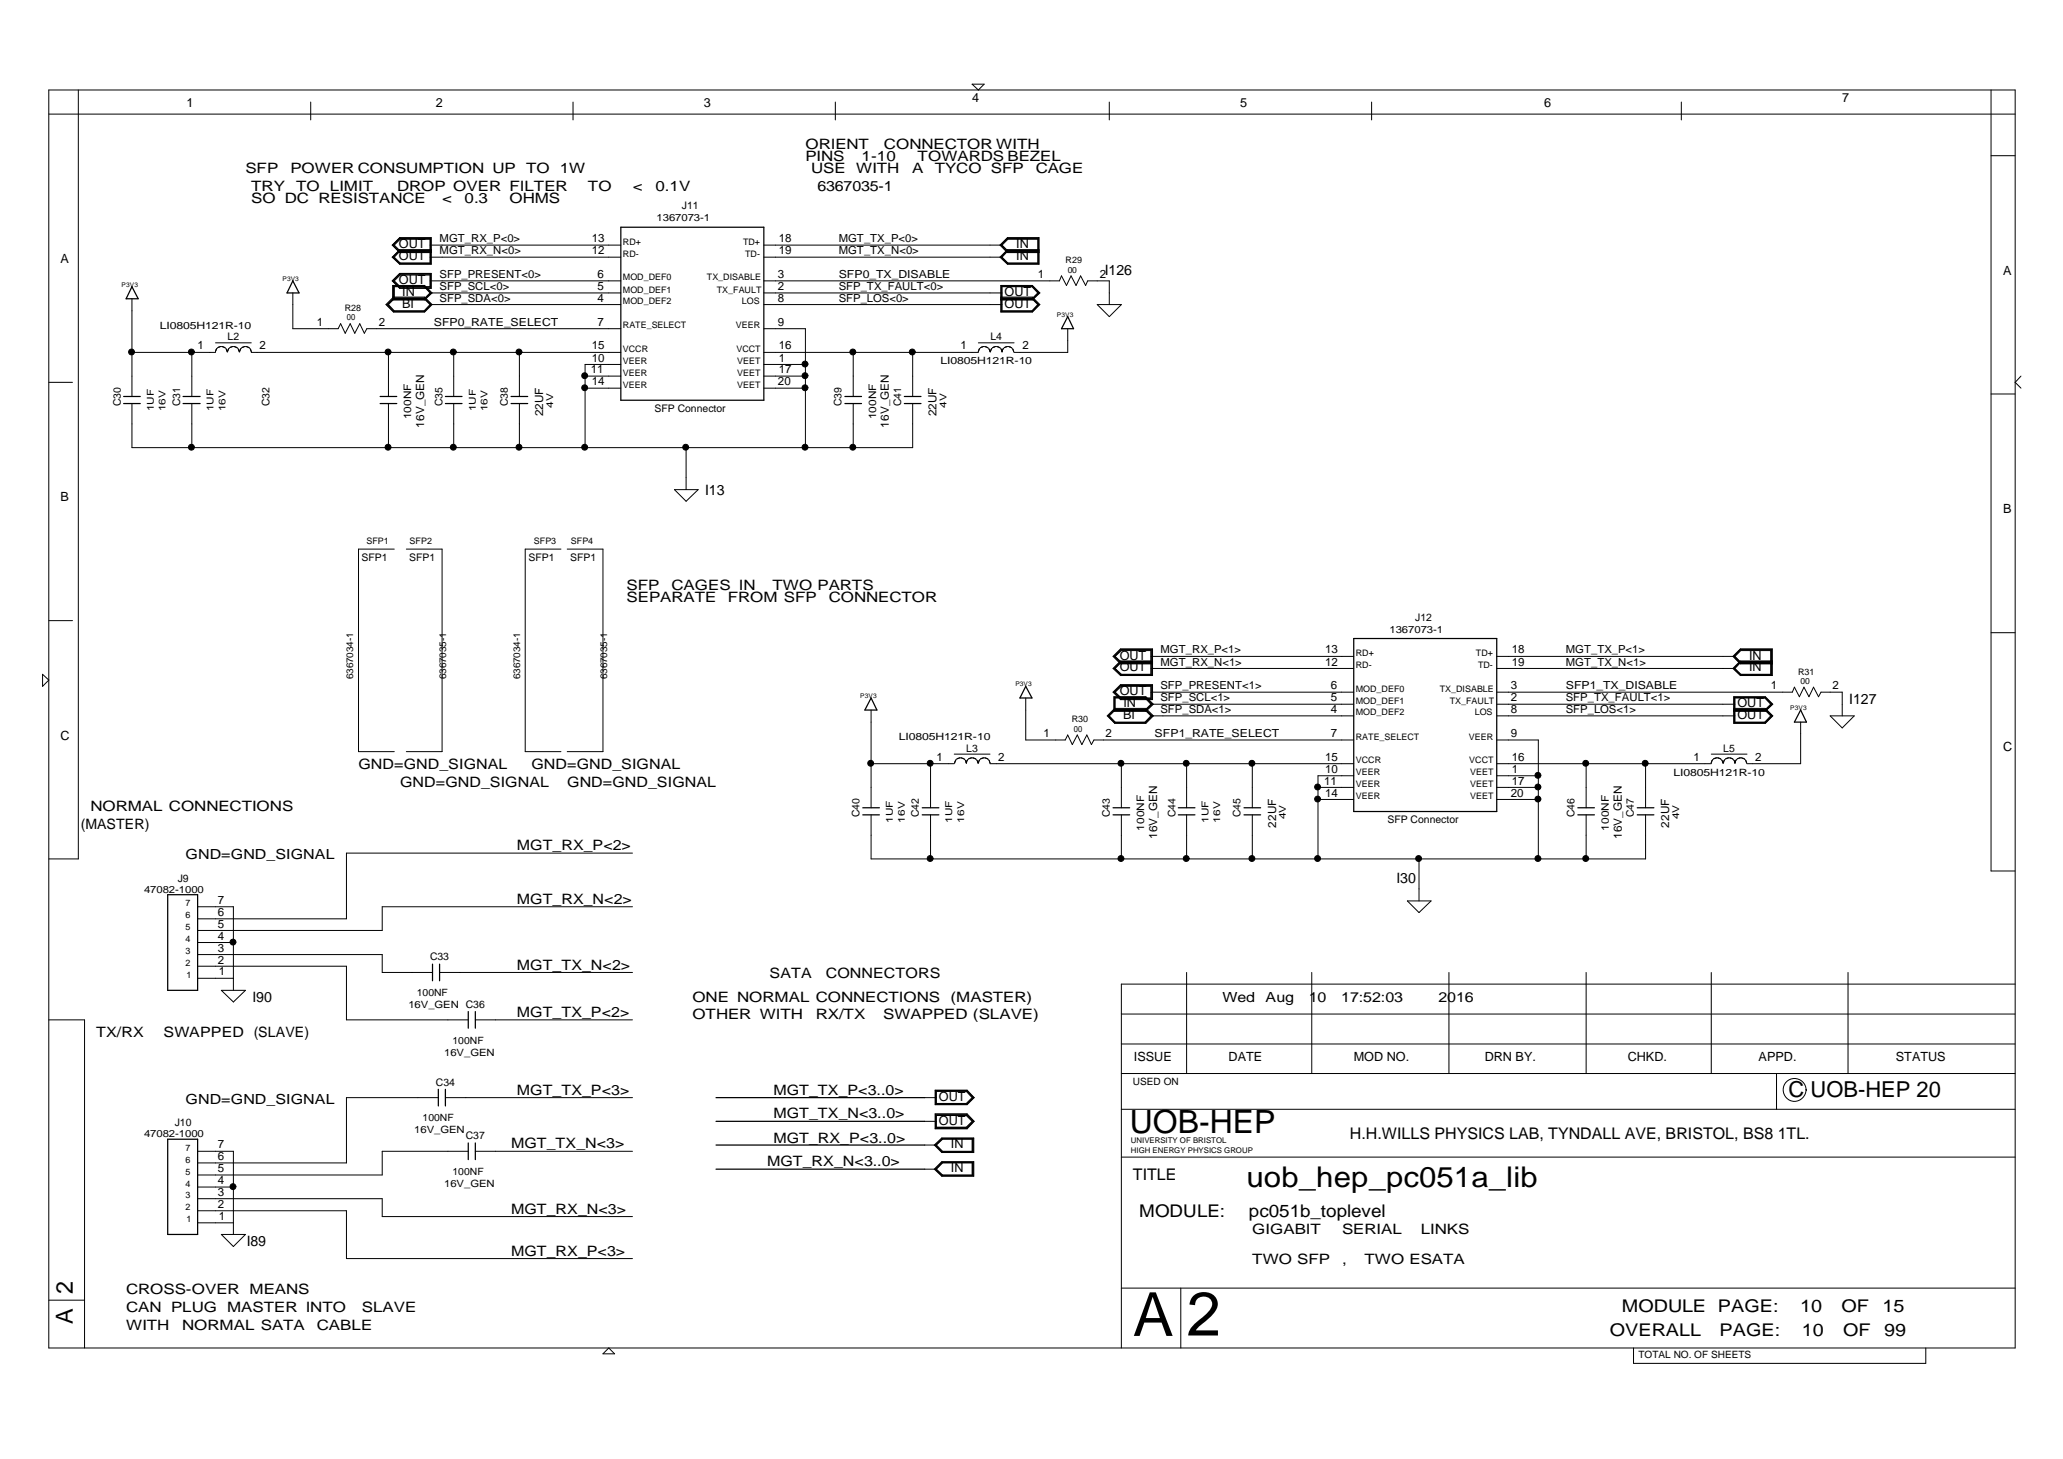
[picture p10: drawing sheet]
<svg xmlns="http://www.w3.org/2000/svg" width="420mm" height="297mm" viewBox="0 0 420 297" stroke-linecap="round" stroke-linejoin="round" font-family="sans-serif">
<g fill="none" stroke="#000" stroke-width=".25">
<path d="M26.9 58.4l1.2 2.4h-2.4zM59.6 57.2l1.3 2.4h-2.4zM126.4 46.3h29.2v35.2h-29.2zM217.5 64.5l1.1 2.4h-2.4zM25.2 82.2h3.4M25.2 80.7h3.4M37.3 82.2h3.5M37.3 80.7h3.5M77.4 82.2h3.4M77.4 80.7h3.4M90.7 82.2h3.4M90.7 80.7h3.4"/>
<path d="M104.1 82.2h3.4M104.1 80.7h3.4M172.1 82.2h3.4M172.1 80.7h3.4M184.2 82.2h3.4M184.2 80.7h3.4M208.9 139.7l1.3 2.4h-2.5zM275.7 130h29.1v35.2h-29.1zM177.4 142.1l1.2 2.5h-2.5zM366.7 144.6l1.2 2.4h-2.4zM175.7 165.9h3.4M175.7 164.5h3.4"/>
<path d="M187.8 165.9h3.4M187.8 164.5h3.4M226.7 165.9h3.4M226.7 164.5h3.4M240 165.9h3.4M240 164.5h3.4M253.4 165.9h3.3M253.4 164.5h3.3M321.3 165.9h3.4M321.3 164.5h3.4M333.5 165.9h3.3M333.5 164.5h3.3"/>
<path d="M34.2 182.2h6.1v19.4h-6.1zM88.1 196.3v3.4M89.5 196.3v3.4M95.4 205.9v3.4M96.8 205.9v3.4M34.2 231.9h6.1v19.4h-6.1zM89.3 221.8v3.4M90.7 221.8v3.4M95.4 232.7v3.4M96.8 232.7v3.4M145.8 223.5h42.5M145.8 228.3h42.5"/>
<path d="M145.8 233.1h42.5M145.8 238h42.5"/>
</g>
<g fill="none" stroke="#000" stroke-width=".2">
<path d="M9.9 18.3h400.5v256.1h-400.5zM16 18.3v156.6h-6.1M198 17.1h2.4l-1.1 1.2zM405.5 18.3v159h4.9M9.9 23.2h400.5M63.3 20.8v3.6M116.7 20.8v3.6M170.1 20.8v3.6M225.9 20.8v3.6M279.3 20.8v3.6M342.4 20.8v3.6M405.5 31.7h4.9"/>
<path d="M59.6 59.6v7.3h9.3l.5-1 .9 2 1-2 1 2 1-2 .9 2 .5-1h51.7M79.9 57.2l1.5-1.5h6.4v3h-6.4zM80 58.1h6.5l1.5 1.5-1.5 1.5h-6.5zM80 57.2l1.4-1.5h6.3v2.9h-6.3zM80.1 58.2h6.4l1.3 1.4-1.3 1.4h-6.4zM80.1 57.2l1.4-1.4h6.2v2.7h-6.2zM80.2 58.3h6.2l1.3 1.3-1.3 1.3h-6.2zM80.3 49.9l1.2-1.2h6.1v4.8h-6.1l-1.2-1.1 1.2-1.3zM81.5 58.4l-1.2-1.2 1.2-1.2h6.1v2.4h-7.3v2.4M81.5 51.1h6.1M86.4 58.4l1.2 1.2M87.6 49.9h38.8"/>
<path d="M87.6 52.4h38.8M87.6 59.6h38.8M87.6 57.2h38.8M87.6 59.6l-1.2 1.2M87.7 51h-6.2l-1.4 1.4 1.4 1.2h6.2v-5.1h-6.2l-1.4 1.4 1.4 1.3h6.2M87.7 50.9h-6.3l-1.4 1.5 1.4 1.3h6.3v-5.2h-6.3l-1.4 1.4 1.4 1.4h6.3M87.8 50.8h-6.4l-1.5 1.6 1.5 1.4h6.4v-5.4h-6.4l-1.5 1.5 1.5 1.5h6.4M155.6 49.9h48.5M155.6 52.4h48.5M155.6 59.6h48.5M155.6 57.2h60.2l.4-1 1 1.9 .9-1.9 1.1 1.9 .9-1.9 1 1.9 .4-.9h4.4v4.8M204.1 58.4h6.1l1.2 1.2-1.2 1.2 1.2 1.2-1.2 1.3h-6.1z"/>
<path d="M204.1 49.9l1.2-1.2h6.1v4.8h-6.1l-1.2-1.1M204.1 49.9l1.2 1.2M205.3 51.1h6.1M205.3 51.1l-1.2 1.3M211.4 51h-6.1l-1.4 1.4 1.4 1.2h6.1v-5.1h-6.1l-1.4 1.4 1.4 1.3h6.1M211.5 50.9h-6.3l-1.4 1.5 1.4 1.3h6.3v-5.2h-6.3l-1.4 1.4 1.4 1.4h6.3M211.6 50.8h-6.4l-1.5 1.6 1.5 1.4h6.4v-5.4h-6.4l-1.5 1.5 1.5 1.5h6.4M9.9 77.8h4.9M26.9 71.7h17M26.9 60.8v19.9M39.1 71.7v9M43.9 69.8h7.3"/>
<path d="M44.2 70.9l-.3 .8M45.1 70.6l-.8 .2M45.2 70.6l.7 .3M46 71l.3 .7M46.7 70.9l-.4 .8M47.5 70.6l-.7 .2M47.6 70.6l.8 .3M48.5 71l.2 .7M49.1 70.9l-.3 .8M50 70.6l-.8 .2M50.1 70.6l.7 .3M50.9 71l.3 .7"/>
<path d="M51.2 71.7h75.2M78.6 62l1.5-1.5h6.4l1.5 1.5-1.5 1.5h-6.4zM78.8 62l1.4-1.3h6.3l1.3 1.3-1.3 1.4h-6.3zM78.9 62l1.3-1.3h6.2l1.3 1.3-1.3 1.4h-6.2zM79.1 71.7v9M80.3 60.8h6.1M80.3 60.8l-1.2 1.2 1.2 1.3h6.1l1.2-1.3M86.4 60.8l1.2 1.2M87.6 62h38.8M92.4 71.7v9M105.8 71.7v9M119.2 76.6h7.2"/>
<path d="M119.2 79h7.2M126.4 74.2h-7.2v16.9M155.6 62h48.5M155.6 66.9h8.4v24.2M155.6 74.2h8.4M155.6 71.7h43.7M155.6 76.6h8.4M155.6 79h8.4M173.8 71.7v9M185.9 71.7v9M199.3 69.8h7.2M199.6 70.9l-.3 .8"/>
<path d="M200.4 70.6l-.7 .2M200.5 70.6l.8 .3M201.4 71l.2 .7M202 70.9l-.3 .8M202.9 70.6l-.8 .2M203 70.6l.7 .3M203.8 71l.3 .5M203.8 60.5h6.5l1.5 1.5-1.5 1.5h-6.5v-5.4h6.5l1.5 1.5-1.5 1.5h-6.5M203.9 60.7h6.4l1.3 1.3-1.3 1.4h-6.4v-5.2h6.4l1.3 1.4-1.3 1.4h-6.4M204 60.7h6.2l1.3 1.3-1.3 1.4h-6.2v-5.1h6.2l1.3 1.3-1.3 1.3h-6.2M204.1 71.5v.2M204.1 60.8h6.1"/>
<path d="M204.4 70.9l-.3 .6M205.3 70.6l-.8 .2M205.4 70.6l.7 .3M206.2 71l.3 .7M217.5 66.9v4.8h-11M223.5 62h4.9l-2.5 2.5zM411.6 76.6l-1.2 1.2 1.2 1.2M26.9 82.2v8.9h159v-8.9M39.1 82.2v8.9M79.1 82.2v8.9M92.4 82.2v8.9M105.8 82.2v8.9"/>
<path d="M137.4 99.7h4.8l-2.5 2.4zM139.7 91.1v8.6M173.8 82.2v8.9M405.5 80.2h4.9M80.3 111.8h-7.3v41.2h7.3M82.8 111.8h7.2v41.2h-7.2M114.2 111.8h-7.2v41.2h7.2M115.5 111.8h7.3v41.2h-7.3M8.7 137.3l1.2 1.2-1.2 1.2zM9.9 126.4h4.9M227.1 133.6l1.3-1.1h6v4.8h-6l-1.3-1.2 1.3-1.3zM228.3 139.6h6.2v2.6h-6.2l-1.3-1.3z"/>
<path d="M228.4 134.8h6M234.4 133.6h41.3M234.4 136.1h41.3M234.5 134.7h-6.2l-1.3 1.4 1.3 1.3h6.2v-5.1h-6.2l-1.3 1.3 1.3 1.3h6.2M234.6 134.7h-6.3l-1.4 1.4 1.4 1.3h6.3v-5.2h-6.3l-1.4 1.4 1.4 1.5h6.3M234.7 134.6h-6.5l-1.5 1.5 1.5 1.4h6.5v-5.4h-6.5l-1.5 1.5 1.5 1.6h6.5M304.8 133.6h48.5M304.8 136.1h48.5M353.3 133.6l1.2-1.1h6.1v4.8h-6.1l-1.2-1.2M353.3 133.6l1.2 1.2M354.5 134.8h6.1M354.5 134.8l-1.2 1.3"/>
<path d="M360.7 134.7h-6.2l-1.3 1.4 1.3 1.3h6.2v-5.1h-6.2l-1.3 1.3 1.3 1.3h6.2M360.8 134.7h-6.4l-1.3 1.4 1.3 1.3h6.4v-5.2h-6.4l-1.3 1.4 1.3 1.5h6.4M361 134.6h-6.6l-1.5 1.5 1.5 1.4h6.6v-5.4h-6.6l-1.5 1.5 1.5 1.6h6.6M405.5 128.8h4.9M177.4 155.5h16.9M177.4 144.6v19.9M189.5 155.5v9M194.3 153.5h7.3M194.8 154.6l-.4 .8M195.6 154.3l-.7 .3M195.7 154.3l.8 .3M196.5 154.7l.3 .5"/>
<path d="M196.8 155.2v.2M197.1 154.6l-.3 .6M198 154.3l-.8 .3M198.1 154.3l.7 .3M198.9 154.7l.3 .7M199.6 154.6l-.3 .8M200.4 154.3l-.7 .3M200.5 154.3l.8 .3M201.4 154.7l.2 .7M201.6 155.5h74.1M208.9 142.1v8.6h8l.6-1.1 .9 2 1-2 .9 2 1.1-2 .9 2 .5-.9h52.9M225.5 145.7l1.5-1.5h6.4l1.5 1.5-1.5 1.6h-6.4z"/>
<path d="M225.8 145.7l1.3-1.2h6.2l1.3 1.2-1.3 1.4h-6.2zM226.7 140.9l1.5-1.5h6.5v3h-6.5zM226.9 140.9l1.4-1.4h6.3v2.9h-6.3zM226.9 141.9h6.5l1.5 1.5-1.5 1.4h-6.5zM226.9 141.9h6.4l1.4 1.5-1.4 1.3h-6.4zM227 144.4h6.3l1.4 1.3-1.4 1.5h-6.3l-1.3-1.5zM227 142h6.3l1.3 1.4-1.3 1.2h-6.3zM227.1 144.6l-1.2 1.1 1.2 1.3h6.1l1.2-1.3M227.1 144.6h6.1M228.4 142.1l-1.3-1.2 1.3-1.2h6v2.4h-7.3v2.5M228.4 155.5v9M233.2 144.6l1.2 1.1"/>
<path d="M233.2 142.1l1.2 1.3M234.4 145.7h41.3M234.4 143.4h41.3M234.4 140.9h41.3M234.4 143.4l-1.2 1.2M241.7 155.5v9M255 155.5v9M275.7 157.9h-7.3v17M304.8 145.7h48.5M304.8 143.4h48.5M304.8 140.9h60.2l.5-1 1 2 .9-2 1 2 1-2 1 2 .5-1h4.3v4.8M304.8 150.7h8.5v24.2"/>
<path d="M304.8 155.5h43.7M304.8 157.9h8.5M323 155.5v9M335.1 155.5v9M348.5 153.5h7.3M348.9 154.6l-.4 .8M349.7 154.3l-.8 .3M349.8 154.3l.8 .3M350.6 154.7l.3 .7M351.3 154.6l-.3 .8M352.2 154.3l-.8 .3M352.2 154.3l.8 .3"/>
<path d="M353.1 154.7l.2 .5M353.1 144.2h6.4l1.6 1.5-1.6 1.6h-6.4v-5.4h6.4l1.6 1.5-1.6 1.4h-6.4M353.2 144.4h6.3l1.5 1.3-1.5 1.5h-6.3v-5.3h6.3l1.5 1.5-1.5 1.3h-6.3M353.3 144.5h6.1l1.4 1.2-1.4 1.4h-6.1v-5.1h6.1l1.4 1.4-1.4 1.2h-6.1M353.3 142.1h6.1l1.2 1.3-1.2 1.2 1.2 1.1-1.2 1.3h-6.1zM353.3 155.2v.2M353.3 144.6h6.1M353.7 154.6l-.4 .6M354.5 154.3l-.7 .3M354.6 154.3l.8 .3M355.5 154.7l.2 .7M366.7 147v8.5h-10.9"/>
<path d="M372.7 145.7h4.9l-2.4 2.5zM128.8 173.7h-58.2v13.4h-30.3M177.4 165.9v9h157.7v-9M189.5 165.9v9M228.4 165.9v9M241.7 165.9v9M255 165.9v9M268.4 160.3h7.3M268.4 162.8h7.3M289 174.9v8.5M304.8 160.3h8.5M304.8 162.8h8.5"/>
<path d="M323 165.9v9M40.3 194.3h37.5v3.7h10.3M40.3 196.7h30.3v10.9h24.8M40.3 184.6h7.2v17M40.3 191.9h7.2M40.3 199.2h7.2M89.5 198h39.3M128.8 184.6h-51v4.8h-37.5M241.7 198v20.6M267.2 198v20.6M286.6 183.4h4.9l-2.5 2.4zM295.1 198v20.6"/>
<path d="M323 198v20.6M348.5 198v20.6M376.4 198v20.6M9.9 207.6h7.3v66.8M45.1 201.6h4.9l-2.5 2.4zM96.8 207.6h32M228.4 212.5h182M228.4 206.5h182M228.4 218.6h182M361.8 218.6v7.2M410.4 200.4h-182v74M40.3 234.4h7.2v16.9"/>
<path d="M89.3 223.5h-18.7v13.3h-30.3M90.7 223.5h38.1M95.4 234.4h-17.6v4.8h-37.5M96.8 234.4h32M188.3 223.5h2.4M188.3 228.3h2.4M188.3 233.1h2.4M188.3 238h2.4M190.3 233.1l1.5-1.4h6.5v2.9h-6.5zM190.3 238l1.5-1.5h6.5v3h-6.5zM190.4 221.9h6.6l1.4 1.6-1.4 1.4h-6.6zM190.4 226.8h6.6l1.4 1.5-1.4 1.5h-6.6z"/>
<path d="M190.4 233.1l1.5-1.3h6.3v2.8h-6.3zM190.4 238l1.5-1.4h6.3v2.8h-6.3zM190.5 222h6.4l1.4 1.5-1.4 1.3h-6.4zM190.5 226.9h6.4l1.4 1.4-1.4 1.4h-6.4zM190.6 222.1h6.3l1.3 1.4-1.3 1.2h-6.3zM190.6 227h6.3l1.3 1.3-1.3 1.3h-6.3zM190.7 233.1l1.3-1.2h6v2.5h-6zM190.7 238l1.3-1.2h6v2.4h-6zM190.7 222.2h6.1l1.2 1.3-1.2 1.2h-6.1zM190.7 227.1h6.1l1.2 1.2-1.2 1.2h-6.1zM191.9 231.9h6.2v2.6h-6.2l-1.3-1.4zM191.9 236.7h6.2v2.6h-6.2l-1.3-1.3z"/>
<path d="M228.4 235.6h182M228.4 225.8h182M367.8 221.9a2.33 2.33 0 0 1-3.3 2.1 2.33 2.33 0 0 1-.5-3.9 2.33 2.33 0 0 1 3.8 1.2l.1 .6M40.3 241.7h7.2M40.3 244h37.5v3.7h51M40.3 246.5h30.3v9.7h58.2M40.3 249h7.2M45.1 251.3h4.9l-2.5 2.5zM9.9 264.7h7.3M122.8 275.6l1.2-1.2 1.2 1.2zM228.4 262.2h182M240.5 262.2v12.2"/>
<path d="M332.7 274.4v3.2h59.5v-3.2"/>
<circle cx="26.8" cy="71.7" r=".6"/>
<circle cx="39" cy="71.7" r=".6"/>
<circle cx="79" cy="71.7" r=".6"/>
<circle cx="92.3" cy="71.7" r=".6"/>
<circle cx="105.7" cy="71.7" r=".6"/>
<circle cx="119.1" cy="78.9" r=".6"/>
<circle cx="119.1" cy="76.5" r=".6"/>
<circle cx="163.9" cy="78.9" r=".6"/>
<circle cx="163.9" cy="74.1" r=".6"/>
<circle cx="163.9" cy="76.5" r=".6"/>
<circle cx="173.7" cy="71.7" r=".6"/>
<circle cx="185.8" cy="71.7" r=".6"/>
<circle cx="39" cy="91.1" r=".6"/>
<circle cx="79" cy="91.1" r=".6"/>
<circle cx="92.3" cy="91.1" r=".6"/>
<circle cx="105.7" cy="91.1" r=".6"/>
<circle cx="119.1" cy="91.1" r=".6"/>
<circle cx="139.6" cy="91.1" r=".6"/>
<circle cx="163.9" cy="91.1" r=".6"/>
<circle cx="173.7" cy="91.1" r=".6"/>
<circle cx="177.3" cy="155.4" r=".6"/>
<circle cx="189.4" cy="155.4" r=".6"/>
<circle cx="228.3" cy="155.4" r=".6"/>
<circle cx="241.6" cy="155.4" r=".6"/>
<circle cx="255" cy="155.4" r=".6"/>
<circle cx="313.2" cy="157.9" r=".6"/>
<circle cx="322.9" cy="155.4" r=".6"/>
<circle cx="335.1" cy="155.4" r=".6"/>
<circle cx="189.4" cy="174.8" r=".6"/>
<circle cx="228.3" cy="174.8" r=".6"/>
<circle cx="241.6" cy="174.8" r=".6"/>
<circle cx="255" cy="174.8" r=".6"/>
<circle cx="268.3" cy="162.7" r=".6"/>
<circle cx="268.3" cy="174.8" r=".6"/>
<circle cx="268.3" cy="160.2" r=".6"/>
<circle cx="288.9" cy="174.8" r=".6"/>
<circle cx="313.2" cy="162.7" r=".6"/>
<circle cx="313.2" cy="174.8" r=".6"/>
<circle cx="313.2" cy="160.2" r=".6"/>
<circle cx="322.9" cy="174.8" r=".6"/>
<circle cx="47.4" cy="191.8" r=".6"/>
<circle cx="47.4" cy="241.6" r=".6"/>
</g>
<g fill="#000">
<circle cx="26.8" cy="71.7" r=".6"/>
<circle cx="39" cy="71.7" r=".6"/>
<circle cx="79" cy="71.7" r=".6"/>
<circle cx="92.3" cy="71.7" r=".6"/>
<circle cx="105.7" cy="71.7" r=".6"/>
<circle cx="119.1" cy="78.9" r=".6"/>
<circle cx="119.1" cy="76.5" r=".6"/>
<circle cx="163.9" cy="78.9" r=".6"/>
<circle cx="163.9" cy="74.1" r=".6"/>
<circle cx="163.9" cy="76.5" r=".6"/>
<circle cx="173.7" cy="71.7" r=".6"/>
<circle cx="185.8" cy="71.7" r=".6"/>
<circle cx="39" cy="91.1" r=".6"/>
<circle cx="79" cy="91.1" r=".6"/>
<circle cx="92.3" cy="91.1" r=".6"/>
<circle cx="105.7" cy="91.1" r=".6"/>
<circle cx="119.1" cy="91.1" r=".6"/>
<circle cx="139.6" cy="91.1" r=".6"/>
<circle cx="163.9" cy="91.1" r=".6"/>
<circle cx="173.7" cy="91.1" r=".6"/>
<circle cx="177.3" cy="155.4" r=".6"/>
<circle cx="189.4" cy="155.4" r=".6"/>
<circle cx="228.3" cy="155.4" r=".6"/>
<circle cx="241.6" cy="155.4" r=".6"/>
<circle cx="255" cy="155.4" r=".6"/>
<circle cx="313.2" cy="157.9" r=".6"/>
<circle cx="322.9" cy="155.4" r=".6"/>
<circle cx="335.1" cy="155.4" r=".6"/>
<circle cx="189.4" cy="174.8" r=".6"/>
<circle cx="228.3" cy="174.8" r=".6"/>
<circle cx="241.6" cy="174.8" r=".6"/>
<circle cx="255" cy="174.8" r=".6"/>
<circle cx="268.3" cy="162.7" r=".6"/>
<circle cx="268.3" cy="174.8" r=".6"/>
<circle cx="268.3" cy="160.2" r=".6"/>
<circle cx="288.9" cy="174.8" r=".6"/>
<circle cx="313.2" cy="162.7" r=".6"/>
<circle cx="313.2" cy="174.8" r=".6"/>
<circle cx="313.2" cy="160.2" r=".6"/>
<circle cx="322.9" cy="174.8" r=".6"/>
<circle cx="47.4" cy="191.8" r=".6"/>
<circle cx="47.4" cy="241.6" r=".6"/>
</g>
<text font-size="12.6" x="241.7" y="271.9">2</text>
<text font-size="12.4" x="230.8" y="272">A</text>
<text font-size="6.5" x="230.1" y="230.7">UOB-HEP</text>
<text font-size="5.8" x="253.9" y="241.7">uob_hep_pc051a_lib</text>
<g font-size="4.8">
<text x="14.9" y="263.5" transform="rotate(-90 14.9 263.5)">2</text>
<text x="14.9" y="269.5" transform="rotate(-90 14.9 269.5)">A</text>
</g>
<text font-size="4.5" x="364.3" y="223.4">C UOB-HEP 20</text>
<g font-size="3.6">
<text x="232" y="247.7">MODULE:</text>
<text x="254.4" y="247.7">pc051b_toplevel</text>
<text x="330.3" y="267.2">MODULE PAGE:</text>
<text x="366.6" y="267.2">10</text>
<text x="375" y="267.2">OF</text>
<text x="383.4" y="267.2">15</text>
<text x="327.9" y="272">OVERALL</text>
<text x="350.2" y="272">PAGE:</text>
<text x="367" y="272">10</text>
<text x="375.4" y="272">OF</text>
<text x="383.7" y="272">99</text>
</g>
<g font-size="3.3">
<text x="274.9" y="231.9">H.H.WILLS PHYSICS LAB, TYNDALL AVE, BRISTOL, BS8 1TL.</text>
<text x="230.7" y="240.3">TITLE</text>
</g>
<g font-size="2.9">
<text x="50" y="35.3">SFP</text>
<text x="59.1" y="35.3">POWER CONSUMPTION UP</text>
<text x="107.1" y="35.3">TO</text>
<text x="114" y="35.3">1W</text>
<text x="164" y="32.8">PINS</text>
<text x="164" y="30.4">ORIENT</text>
<text x="165.2" y="35.3">USE</text>
<text x="174.4" y="35.3">WITH</text>
<text x="175.5" y="32.8">1-10</text>
<text x="180" y="30.4">CONNECTOR WITH</text>
<text x="185.8" y="35.3">A</text>
<text x="186.9" y="32.8">TOWARDS BEZEL</text>
<text x="190.4" y="35.3">TYCO SFP</text>
<text x="210.9" y="35.3">CAGE</text>
<text x="51.2" y="41.4">SO DC RESISTANCE</text>
<text x="51.2" y="38.9">TRY</text>
<text x="60.3" y="38.9">TO</text>
<text x="67.2" y="38.9">LIMIT</text>
<text x="80.9" y="38.9">DROP OVER FILTER</text>
<text x="90" y="41.4">&lt;</text>
<text x="94.6" y="41.4">0.3</text>
<text x="103.8" y="41.4">OHMS</text>
<text x="119.8" y="38.9">TO</text>
<text x="128.9" y="38.9">&lt;</text>
<text x="133.5" y="38.9">0.1V</text>
<text x="166.5" y="38.9">6367035-1</text>
<text x="225" y="55.9">I126</text>
<text x="143.6" y="100.8">I13</text>
<text x="127.6" y="120.2">SFP</text>
<text x="127.6" y="122.6">SEPARATE</text>
<text x="136.8" y="120.2">CAGES IN</text>
<text x="148.2" y="122.6">FROM SFP</text>
<text x="157.3" y="120.2">TWO PARTS</text>
<text x="168.8" y="122.6">CONNECTOR</text>
<text x="376.6" y="143.3">I127</text>
<text x="73" y="156.6">GND=GND_SIGNAL</text>
<text x="81.5" y="160.2">GND=GND_SIGNAL</text>
<text x="108.2" y="156.6">GND=GND_SIGNAL</text>
<text x="115.5" y="160.2">GND=GND_SIGNAL</text>
<text x="18.4" y="165.1">NORMAL CONNECTIONS</text>
<text x="16.5" y="168.8">(MASTER)</text>
<text x="105.3" y="173.1">MGT_RX_P&lt;2&gt;</text>
<text x="284.4" y="179.7">I30</text>
<text x="105.3" y="184">MGT_RX_N&lt;2&gt;</text>
<text x="105.3" y="197.4">MGT_TX_N&lt;2&gt;</text>
<text x="51.4" y="203.9">I90</text>
<text x="141" y="203.9">ONE NORMAL CONNECTIONS</text>
<text x="156.8" y="199.1">SATA</text>
<text x="168.2" y="199.1">CONNECTORS</text>
<text x="193.6" y="203.9">(MASTER)</text>
<text x="105.3" y="207.1">MGT_TX_P&lt;2&gt;</text>
<text x="141" y="207.6">OTHER WITH</text>
<text x="166.1" y="207.6">RX/TX</text>
<text x="179.9" y="207.6">SWAPPED (SLAVE)</text>
<text x="19.6" y="211.2">TX/RX</text>
<text x="33.3" y="211.2">SWAPPED (SLAVE)</text>
<text x="105.3" y="222.9">MGT_TX_P&lt;3&gt;</text>
<text x="157.5" y="222.9">MGT_TX_P&lt;3..0&gt;</text>
<text x="157.5" y="227.7">MGT_TX_N&lt;3..0&gt;</text>
<text x="104.1" y="233.8">MGT_TX_N&lt;3&gt;</text>
<text x="157.5" y="232.6">MGT_RX_P&lt;3..0&gt;</text>
<text x="156.2" y="237.4">MGT_RX_N&lt;3..0&gt;</text>
<text x="104.1" y="247.2">MGT_RX_N&lt;3&gt;</text>
<text x="255" y="251.2">GIGABIT</text>
<text x="273.3" y="251.2">SERIAL</text>
<text x="289.3" y="251.2">LINKS</text>
<text x="50.2" y="253.7">I89</text>
<text x="104.1" y="255.6">MGT_RX_P&lt;3&gt;</text>
<text x="255" y="257.3">TWO SFP</text>
<text x="273.3" y="257.3">,</text>
<text x="277.9" y="257.3">TWO ESATA</text>
<text x="25.7" y="263.4">CROSS-OVER MEANS</text>
<text x="25.7" y="267.1">CAN PLUG</text>
<text x="46.3" y="267.1">MASTER INTO</text>
<text x="73.7" y="267.1">SLAVE</text>
<text x="25.7" y="270.7">WITH</text>
<text x="37.1" y="270.7">NORMAL SATA</text>
<text x="64.5" y="270.7">CABLE</text>
</g>
<g font-size="2.8">
<text x="37.8" y="175">GND=GND_SIGNAL</text>
<text x="249" y="204.1">Wed</text>
<text x="257.8" y="204.1">Aug</text>
<text x="266.6" y="204.1">10</text>
<text x="273.2" y="204.1">17:52:03</text>
<text x="293" y="204.1">2016</text>
<text x="37.8" y="224.7">GND=GND_SIGNAL</text>
</g>
<g font-size="2.6">
<text x="38" y="21.9">1</text>
<text x="88.8" y="21.9">2</text>
<text x="143.4" y="21.9">3</text>
<text x="198" y="20.7">4</text>
<text x="252.6" y="21.9">5</text>
<text x="314.5" y="21.9">6</text>
<text x="375.2" y="20.7">7</text>
<text x="12.3" y="53.5">A</text>
<text x="81.2" y="53">OUT</text>
<text x="81.2" y="50.5">OUT</text>
<text x="207" y="53">IN</text>
<text x="207" y="50.5">IN</text>
<text x="81.2" y="57.8">OUT</text>
<text x="408" y="55.9">A</text>
<text x="81.9" y="62.7">BI</text>
<text x="81.9" y="60.2">IN</text>
<text x="204.6" y="62.7">OUT</text>
<text x="204.6" y="60.2">OUT</text>
<text x="12.3" y="102">B</text>
<text x="408" y="104.4">B</text>
<text x="228" y="136.7">OUT</text>
<text x="228" y="134.3">OUT</text>
<text x="356.2" y="136.7">IN</text>
<text x="356.2" y="134.3">IN</text>
<text x="228" y="141.6">OUT</text>
<text x="228.8" y="144">IN</text>
<text x="353.9" y="144">OUT</text>
<text x="228.7" y="146.4">BI</text>
<text x="353.9" y="146.4">OUT</text>
<text x="12.3" y="150.6">C</text>
<text x="408" y="152.9">C</text>
<text x="230.9" y="216.1">ISSUE</text>
<text x="250.2" y="216.1">DATE</text>
<text x="275.7" y="216.1">MOD NO.</text>
<text x="302.4" y="216.1">DRN BY.</text>
<text x="331.5" y="216.1">CHKD.</text>
<text x="358.2" y="216.1">APPD.</text>
<text x="386.1" y="216.1">STATUS</text>
<text x="191.2" y="224.1">OUT</text>
<text x="191.2" y="229">OUT</text>
<text x="193.7" y="233.8">IN</text>
<text x="193.7" y="238.6">IN</text>
</g>
<g font-size="2.3">
<text x="89.5" y="49.3">MGT_RX_P&lt;0&gt;</text>
<text x="89.5" y="51.8">MGT_RX_N&lt;0&gt;</text>
<text x="120.5" y="49.3">13</text>
<text x="120.5" y="51.8">12</text>
<text x="158.6" y="51.8">19</text>
<text x="158.6" y="49.3">18</text>
<text x="170.8" y="49.3">MGT_TX_P&lt;0&gt;</text>
<text x="170.8" y="51.8">MGT_TX_N&lt;0&gt;</text>
<text x="89.5" y="59">SFP_SCL&lt;0&gt;</text>
<text x="89.5" y="56.6">SFP_PRESENT&lt;0&gt;</text>
<text x="121.7" y="59">5</text>
<text x="121.7" y="56.6">6</text>
<text x="158.4" y="56.6">3</text>
<text x="158.4" y="59">2</text>
<text x="170.8" y="56.6">SFP0_TX_DISABLE</text>
<text x="170.8" y="59">SFP_TX_FAULT&lt;0&gt;</text>
<text x="211.4" y="56.6">1</text>
<text x="224" y="56.6">2</text>
<text x="89.5" y="61.4">SFP_SDA&lt;0&gt;</text>
<text x="121.7" y="61.4">4</text>
<text x="158.4" y="61.4">8</text>
<text x="170.8" y="61.4">SFP_LOS&lt;0&gt;</text>
<text x="40.2" y="71.2">1</text>
<text x="52.9" y="71.2">2</text>
<text x="64.5" y="66.3">1</text>
<text x="77.2" y="66.3">2</text>
<text x="88.3" y="66.3">SFP0_RATE_SELECT</text>
<text x="120.5" y="71.2">15</text>
<text x="121.7" y="66.3">7</text>
<text x="158.4" y="66.3">9</text>
<text x="158.6" y="71.2">16</text>
<text x="195.6" y="71.2">1</text>
<text x="208.2" y="71.2">2</text>
<text x="120.3" y="76">11</text>
<text x="120.5" y="73.6">10</text>
<text x="158.6" y="76">17</text>
<text x="158.6" y="73.6">1</text>
<text x="120.5" y="78.4">14</text>
<text x="158.4" y="78.4">20</text>
<text x="86.4" y="87.1" transform="rotate(-90 86.4 87.1)">16V_GEN</text>
<text x="110.6" y="84.8" transform="rotate(-90 110.6 84.8)">22UF</text>
<text x="181.1" y="87.1" transform="rotate(-90 181.1 87.1)">16V_GEN</text>
<text x="190.7" y="84.8" transform="rotate(-90 190.7 84.8)">22UF</text>
<text x="236.3" y="133">MGT_RX_P&lt;1&gt;</text>
<text x="236.3" y="135.5">MGT_RX_N&lt;1&gt;</text>
<text x="269.9" y="133">13</text>
<text x="269.9" y="135.5">12</text>
<text x="307.9" y="135.5">19</text>
<text x="307.9" y="133">18</text>
<text x="318.9" y="133">MGT_TX_P&lt;1&gt;</text>
<text x="318.9" y="135.5">MGT_TX_N&lt;1&gt;</text>
<text x="236.3" y="140.3">SFP_PRESENT&lt;1&gt;</text>
<text x="236.3" y="142.8">SFP_SCL&lt;1&gt;</text>
<text x="271.1" y="142.8">5</text>
<text x="271.1" y="140.3">6</text>
<text x="307.7" y="140.3">3</text>
<text x="307.7" y="142.8">2</text>
<text x="318.9" y="142.8">SFP_TX_FAULT&lt;1&gt;</text>
<text x="318.9" y="140.3">SFP1_TX_DISABLE</text>
<text x="360.6" y="140.3">1</text>
<text x="373.2" y="140.3">2</text>
<text x="236.3" y="145.2">SFP_SDA&lt;1&gt;</text>
<text x="271.1" y="145.2">4</text>
<text x="307.7" y="145.2">8</text>
<text x="318.9" y="145.2">SFP_LOS&lt;1&gt;</text>
<text x="190.7" y="154.9">1</text>
<text x="203.3" y="154.9">2</text>
<text x="212.5" y="150.1">1</text>
<text x="225.2" y="150.1">2</text>
<text x="235.2" y="150.1">SFP1_RATE_SELECT</text>
<text x="269.9" y="154.9">15</text>
<text x="271.1" y="150.1">7</text>
<text x="307.7" y="150.1">9</text>
<text x="307.9" y="154.9">16</text>
<text x="344.9" y="154.9">1</text>
<text x="357.5" y="154.9">2</text>
<text x="269.7" y="159.8">11</text>
<text x="269.9" y="157.3">10</text>
<text x="307.9" y="159.8">17</text>
<text x="307.9" y="157.3">1</text>
<text x="269.9" y="162.2">14</text>
<text x="307.7" y="162.2">20</text>
<text x="235.7" y="170.8" transform="rotate(-90 235.7 170.8)">16V_GEN</text>
<text x="259.9" y="168.5" transform="rotate(-90 259.9 168.5)">22UF</text>
<text x="330.3" y="170.8" transform="rotate(-90 330.3 170.8)">16V_GEN</text>
<text x="340" y="168.5" transform="rotate(-90 340 168.5)">22UF</text>
<text x="44.4" y="184">7</text>
<text x="44.4" y="188.9">5</text>
<text x="44.4" y="191.3">4</text>
<text x="44.4" y="186.5">6</text>
<text x="44.4" y="196.2">2</text>
<text x="44.4" y="193.8">3</text>
<text x="44.6" y="198.6">1</text>
<text x="44.4" y="233.8">7</text>
<text x="44.4" y="238.6">5</text>
<text x="44.4" y="236.3">6</text>
<text x="44.4" y="245.9">2</text>
<text x="44.4" y="243.5">3</text>
<text x="44.4" y="241.1">4</text>
<text x="44.6" y="248.4">1</text>
</g>
<g font-size="2.1">
<text x="138.9" y="42.6">J11</text>
<text x="46.3" y="69.3">L2</text>
<text x="201.7" y="69.3">L4</text>
<text x="24.6" y="82.7" transform="rotate(-90 24.6 82.7)">C30</text>
<text x="36.7" y="82.7" transform="rotate(-90 36.7 82.7)">C31</text>
<text x="54.9" y="82.7" transform="rotate(-90 54.9 82.7)">C32</text>
<text x="90.1" y="82.7" transform="rotate(-90 90.1 82.7)">C35</text>
<text x="103.4" y="82.7" transform="rotate(-90 103.4 82.7)">C38</text>
<text x="133.3" y="83.9">SFP Connector</text>
<text x="171.4" y="82.7" transform="rotate(-90 171.4 82.7)">C39</text>
<text x="183.5" y="82.7" transform="rotate(-90 183.5 82.7)">C41</text>
<text x="83.8" y="85.4" transform="rotate(-90 83.8 85.4)">100NF</text>
<text x="178.4" y="85.4" transform="rotate(-90 178.4 85.4)">100NF</text>
<text x="73.6" y="114.2">SFP1</text>
<text x="83.3" y="114.2">SFP1</text>
<text x="107.6" y="114.2">SFP1</text>
<text x="116.1" y="114.2">SFP1</text>
<text x="288.2" y="126.4">J12</text>
<text x="196.8" y="153">L3</text>
<text x="351" y="153">L5</text>
<text x="175" y="166.4" transform="rotate(-90 175 166.4)">C40</text>
<text x="187.1" y="166.4" transform="rotate(-90 187.1 166.4)">C42</text>
<text x="226" y="166.4" transform="rotate(-90 226 166.4)">C43</text>
<text x="239.4" y="166.4" transform="rotate(-90 239.4 166.4)">C44</text>
<text x="252.7" y="166.4" transform="rotate(-90 252.7 166.4)">C45</text>
<text x="282.6" y="167.6">SFP Connector</text>
<text x="320.7" y="166.4" transform="rotate(-90 320.7 166.4)">C46</text>
<text x="332.8" y="166.4" transform="rotate(-90 332.8 166.4)">C47</text>
<text x="233" y="169.1" transform="rotate(-90 233 169.1)">100NF</text>
<text x="327.7" y="169.1" transform="rotate(-90 327.7 169.1)">100NF</text>
<text x="36.2" y="179.5">J9</text>
<text x="87.6" y="195.5">C33</text>
<text x="88.8" y="221">C34</text>
<text x="35.6" y="229.2">J10</text>
<text x="94.9" y="231.9">C37</text>
</g>
<g font-size="2">
<text x="133.7" y="45.1">1367073-1</text>
<text x="32.5" y="66.9">LI0805H121R-10</text>
<text x="191.5" y="74.2">LI0805H121R-10</text>
<text x="283" y="128.8">1367073-1</text>
<text x="183.1" y="150.7">LI0805H121R-10</text>
<text x="340.8" y="157.9">LI0805H121R-10</text>
<text x="29.3" y="181.7">47082-1000</text>
<text x="84.9" y="202.8">100NF</text>
<text x="83.2" y="205.3">16V_GEN C36</text>
<text x="90.5" y="214.9">16V_GEN</text>
<text x="92.2" y="212.5">100NF</text>
<text x="230.8" y="220.9">USED ON</text>
<text x="29.3" y="231.4">47082-1000</text>
<text x="84.4" y="230.8">16V_GEN</text>
<text x="86.1" y="228.3">100NF</text>
<text x="92.2" y="239.2">100NF</text>
<text x="90.5" y="241.7">16V_GEN</text>
<text x="333.7" y="276.5">TOTAL NO. OF SHEETS</text>
</g>
<g font-size="1.9">
<text x="31.4" y="83.8" transform="rotate(-90 31.4 83.8)">1UF</text>
<text x="33.7" y="83.8" transform="rotate(-90 33.7 83.8)">16V</text>
<text x="43.5" y="83.8" transform="rotate(-90 43.5 83.8)">1UF</text>
<text x="45.9" y="83.8" transform="rotate(-90 45.9 83.8)">16V</text>
<text x="96.9" y="83.8" transform="rotate(-90 96.9 83.8)">1UF</text>
<text x="99.3" y="83.8" transform="rotate(-90 99.3 83.8)">16V</text>
<text x="112.6" y="83.1" transform="rotate(-90 112.6 83.1)">4V</text>
<text x="192.7" y="83.1" transform="rotate(-90 192.7 83.1)">4V</text>
<text x="71.9" y="138.3" transform="rotate(-90 71.9 138.3)">6367034-1</text>
<text x="90.9" y="138.3" transform="rotate(-90 90.9 138.3)">6367035-1</text>
<text x="106" y="138.3" transform="rotate(-90 106 138.3)">6367034-1</text>
<text x="123.6" y="138.3" transform="rotate(-90 123.6 138.3)">6367035-1</text>
<text x="181.8" y="167.5" transform="rotate(-90 181.8 167.5)">1UF</text>
<text x="184.3" y="167.5" transform="rotate(-90 184.3 167.5)">16V</text>
<text x="193.9" y="167.5" transform="rotate(-90 193.9 167.5)">1UF</text>
<text x="196.4" y="167.5" transform="rotate(-90 196.4 167.5)">16V</text>
<text x="246.2" y="167.5" transform="rotate(-90 246.2 167.5)">1UF</text>
<text x="248.5" y="167.5" transform="rotate(-90 248.5 167.5)">16V</text>
<text x="261.9" y="166.8" transform="rotate(-90 261.9 166.8)">4V</text>
<text x="342" y="166.8" transform="rotate(-90 342 166.8)">4V</text>
</g>
<g font-size="1.8">
<text x="126.9" y="49.8">RD+</text>
<text x="126.9" y="52.3">RD-</text>
<text x="151.3" y="49.8">TD+</text>
<text x="151.8" y="52.3">TD-</text>
<text x="217" y="53.6">R29</text>
<text x="126.9" y="59.6">MOD_DEF1</text>
<text x="126.9" y="57.1">MOD_DEF0</text>
<text x="144" y="57.1">TX_DISABLE</text>
<text x="146" y="59.6">TX_FAULT</text>
<text x="70.2" y="63.3">R28</text>
<text x="126.9" y="61.9">MOD_DEF2</text>
<text x="151.1" y="61.9">LOS</text>
<text x="126.9" y="71.7">VCCR</text>
<text x="126.9" y="66.8">RATE_SELECT</text>
<text x="149.9" y="66.8">VEER</text>
<text x="150" y="71.7">VCCT</text>
<text x="126.9" y="74.1">VEER</text>
<text x="126.9" y="76.5">VEER</text>
<text x="150.1" y="76.5">VEET</text>
<text x="150.1" y="74.1">VEET</text>
<text x="126.9" y="78.9">VEER</text>
<text x="150.1" y="78.9">VEET</text>
<text x="74.6" y="110.7">SFP1</text>
<text x="83.4" y="110.7">SFP2</text>
<text x="108.7" y="110.7">SFP3</text>
<text x="116.3" y="110.7">SFP4</text>
<text x="276.1" y="133.6">RD+</text>
<text x="276.1" y="136">RD-</text>
<text x="300.6" y="133.6">TD+</text>
<text x="301" y="136">TD-</text>
<text x="366.2" y="137.4">R31</text>
<text x="276.1" y="143.3">MOD_DEF1</text>
<text x="276.1" y="140.8">MOD_DEF0</text>
<text x="293.2" y="140.8">TX_DISABLE</text>
<text x="295.3" y="143.3">TX_FAULT</text>
<text x="218.3" y="147">R30</text>
<text x="276.1" y="145.7">MOD_DEF2</text>
<text x="300.3" y="145.7">LOS</text>
<text x="276.1" y="155.4">VCCR</text>
<text x="276.1" y="150.6">RATE_SELECT</text>
<text x="299.2" y="150.6">VEER</text>
<text x="299.2" y="155.4">VCCT</text>
<text x="276.1" y="157.9">VEER</text>
<text x="276.1" y="160.2">VEER</text>
<text x="299.4" y="160.2">VEET</text>
<text x="299.4" y="157.9">VEET</text>
<text x="276.1" y="162.7">VEER</text>
<text x="299.4" y="162.7">VEET</text>
<text x="37.8" y="184.5">7</text>
<text x="37.8" y="189.3">5</text>
<text x="37.8" y="187">6</text>
<text x="37.8" y="191.8">4</text>
<text x="37.8" y="194.3">3</text>
<text x="37.8" y="196.6">2</text>
<text x="38" y="199.1">1</text>
<text x="37.8" y="234.3">7</text>
<text x="37.8" y="239.1">5</text>
<text x="37.8" y="236.7">6</text>
<text x="37.8" y="244">3</text>
<text x="37.8" y="241.6">4</text>
<text x="37.8" y="246.4">2</text>
<text x="38" y="248.9">1</text>
</g>
<g font-size="1.7">
<text x="217.5" y="55.5">00</text>
<text x="70.6" y="65.2">00</text>
<text x="366.7" y="139.2">00</text>
<text x="218.7" y="149">00</text>
</g>
<g font-size="1.6">
<text x="230.3" y="232.7">UNIVERSITY OF BRISTOL</text>
<text x="230.3" y="234.8">HIGH ENERGY PHYSICS GROUP</text>
</g>
<g font-size="1.3">
<text x="24.8" y="58.4">P3V3</text>
<text x="57.5" y="57.2">P3V3</text>
<text x="215.3" y="64.5">P3V3</text>
<text x="175.2" y="142.1">P3V3</text>
<text x="206.8" y="139.7">P3V3</text>
<text x="364.6" y="144.6">P3V3</text>
</g>
</svg>
